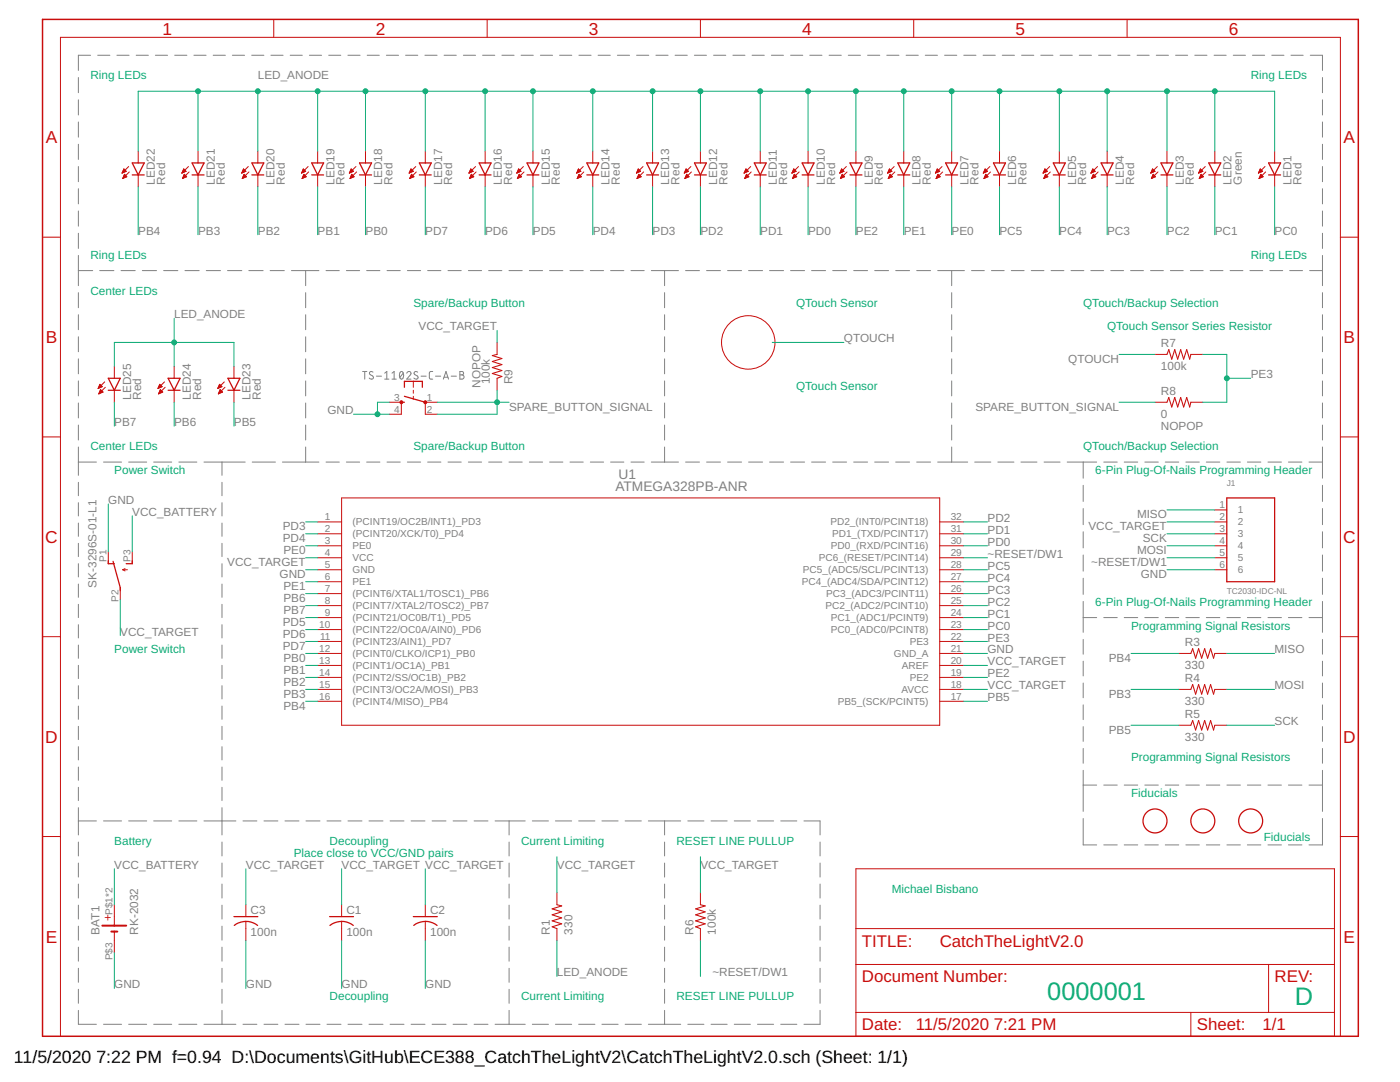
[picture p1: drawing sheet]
<svg xmlns="http://www.w3.org/2000/svg" width="279mm" height="216mm" viewBox="0 0 279 216" stroke-linecap="round" stroke-linejoin="round" font-family="sans-serif">
<g fill="none" stroke="#808080" stroke-width=".2">
<path d="M15.6 15.5v3M15.6 19.9v3M18.1 11h-2.5v3.1M19.5 11h2.4M23.3 11h2.5M27.2 11h2.4M31 11h2.4M34.9 11h2.4M38.7 11h2.4M42.5 11h2.5M46.4 11h2.4M50.2 11h2.5"/>
<path d="M54.1 11h2.4M57.9 11h2.4M61.7 11h2.5M65.6 11h2.4M69.4 11h2.5M73.3 11h2.4M77.1 11h2.4M80.9 11h2.5M84.8 11h2.4M88.6 11h2.5M92.5 11h2.4M96.3 11h2.4"/>
<path d="M100.2 11h2.4M104 11h2.4M107.8 11h2.5M111.7 11h2.4M115.5 11h2.5M119.4 11h2.4M123.2 11h2.4M127 11h2.5M130.9 11h2.4M134.7 11h2.5M138.6 11h2.4M142.4 11h2.4"/>
<path d="M146.3 11h2.4M150.1 11h2.4M153.9 11h2.5M157.8 11h2.4M161.6 11h2.4M165.5 11h2.4M169.3 11h2.4M173.1 11h2.5M177 11h2.4M180.8 11h2.5M184.7 11h2.4M188.5 11h2.4"/>
<path d="M192.3 11h2.5M196.2 11h2.4M200 11h2.5M203.9 11h2.4M207.7 11h2.4M211.6 11h2.4M215.4 11h2.4M219.2 11h2.5M223.1 11h2.4M226.9 11h2.4M230.8 11h2.4M234.6 11h2.4"/>
<path d="M238.4 11h2.5M242.3 11h2.4M246.1 11h2.5M250 11h2.4M253.8 11h2.4M257.6 11h2.5M261.5 11h2.4v3.1M263.9 15.5v3M263.9 19.9v3M15.6 24.3v3.1M15.6 28.8v3M15.6 33.2v3.1"/>
<path d="M15.6 37.7v3M263.9 24.3v3.1M263.9 28.8v3M263.9 33.2v3.1M263.9 37.7v3M15.6 42.1v3M15.6 46.5v3.1M15.6 51v6M15.6 58.4v3M15.6 54h2.9M19.9 54h2.8M24.2 54h2.8"/>
<path d="M28.4 54h2.8M32.7 54h2.8M36.9 54h2.9M41.2 54h2.8M45.4 54h2.9M49.7 54h2.8M53.9 54h2.8M58.2 54h5.4M61 54v3M61 58.4v3M65.1 54h2.6M69.1 54h2.7"/>
<path d="M73.2 54h2.6M77.2 54h2.7M81.3 54h2.6M85.3 54h2.7M89.4 54h2.7M93.5 54h2.6M97.5 54h2.7M101.6 54h2.6M105.6 54h2.7M109.7 54h2.6M113.7 54h2.7M117.8 54h2.7"/>
<path d="M121.9 54h2.6M125.9 54h2.7M130 54h5.4M132.6 54v3M132.6 58.4v3M136.8 54h2.8M141 54h2.8M145.2 54h2.8M149.4 54h2.8M153.6 54h2.8M157.8 54h2.8M162 54h2.8"/>
<path d="M166.2 54h2.8M170.4 54h2.7M174.6 54h2.7M178.8 54h2.7M182.9 54h2.8M187.1 54h5.4M189.9 54v3M189.9 58.4v3M193.9 54h2.5M197.9 54h2.5M201.8 54h2.6M205.8 54h2.5"/>
<path d="M209.8 54h2.5M213.7 54h2.6M217.7 54h2.6M221.7 54h2.5M225.6 54h2.6M229.6 54h2.6M233.6 54h2.5M237.6 54h2.5M241.5 54h2.6M245.5 54h2.6M249.4 54h2.6M253.4 54h2.6"/>
<path d="M257.4 54h2.5M261.4 54h2.5M263.9 42.1v3M263.9 46.5v3.1M263.9 51v6M263.9 58.4v3M15.6 62.8v3M15.6 67.2v3M15.6 71.6v3M15.6 76v3M61 62.8v3M61 67.2v3"/>
<path d="M61 71.6v3M61 76v3M72.4 74.1h.8M72.8 74.1v1.5M74.4 74.3l-.5-.2-.2 .4 .2 .3 .5 .2a.39 .39 0 0 1 0 .6 .39 .39 0 0 1-.6 0l-.1-.2M75.1 75.1h1M76.8 74.5l.4-.4v1.5M76.8 75.6h.8M78.2 75.6h.9M78.2 74.5l.5-.4v1.5M79.9 74.2l.2-.1a.9 .9 0 0 1 0 1.5 .93 .93 0 0 1-.2-1.4zM80.5 74.5l-.7 .8"/>
<path d="M81.2 74.5a.42 .42 0 0 1 .6-.4 .42 .42 0 0 1 .1 .7l-.7 .8h.8M83.4 74.3l-.6-.2-.2 .4 .2 .3 .5 .2a.39 .39 0 0 1 0 .6 .39 .39 0 0 1-.6 0l-.1-.2M84 75.1h1M86.4 74.1h-.5l-.2 .4 .1 1.1h.6M86.9 75.1h1M88.5 75.6l.5-1.5 .5 1.5M88.6 75.3h.8M90 75.1h1.1M91.8 74.1l.7 .2v.2l-.3 .3a.42 .42 0 0 1 .4 .4 .42 .42 0 0 1-.4 .4h-.4zM91.8 74.8h.4M132.6 62.8v3M132.6 67.2v3"/>
<path d="M132.6 71.6v3M132.6 76v3M189.9 62.8v3M189.9 67.2v3M189.9 71.6v3M189.9 76v3M263.9 62.8v3M263.9 67.2v3M263.9 71.6v3M263.9 76v3M15.6 80.4v3M15.6 84.8v3"/>
<path d="M15.6 89.2v5.6M15.6 96.2v2.7M15.6 92.2h3.6M20.7 92.2h3.6M25.7 92.2h3.6M30.7 92.2h3.6M35.7 92.2h3.6M40.7 92.2h8.2M44.3 92.2v2.6M44.3 96.2v2.7M50.3 92.2h4.7M56.4 92.2h7.2"/>
<path d="M61 80.4v3M61 84.8v3M61 89.2v3M65.1 92.2h2.6M69.1 92.2h2.7M73.2 92.2h2.6M77.2 92.2h2.7M81.3 92.2h2.6M85.3 92.2h2.7M89.4 92.2h2.7M93.5 92.2h2.6M97.5 92.2h2.7"/>
<path d="M101.6 92.2h2.6M105.6 92.2h2.7M109.7 92.2h2.6M113.7 92.2h2.7M117.8 92.2h2.7M121.9 92.2h2.6M125.9 92.2h2.7M130 92.2h5.4M132.6 80.4v3M132.6 84.8v3M132.6 89.2v3M136.8 92.2h2.8"/>
<path d="M141 92.2h2.8M145.2 92.2h2.8M149.4 92.2h2.8M153.6 92.2h2.8M157.8 92.2h2.8M162 92.2h2.8M166.2 92.2h2.8M170.4 92.2h2.7M174.6 92.2h2.7M178.8 92.2h2.7M182.9 92.2h2.8M187.1 92.2h6"/>
<path d="M189.9 80.4v3M189.9 84.8v3M189.9 89.2v3M194.5 92.2h3.2M199.1 92.2h3.3M203.8 92.2h3.1M208.4 92.2h3.2M213 92.2h5.9M216.2 92.2v3.2M216.2 96.8v3.3M220.3 92.2h2.7M224.4 92.2h2.7"/>
<path d="M228.5 92.2h2.7M232.6 92.2h2.6M236.7 92.2h2.7M240.7 92.2h2.7M244.9 92.2h2.6M248.9 92.2h2.7M253 92.2h2.7M257.1 92.2h2.7M261.2 92.2h2.7M263.9 80.4v3M263.9 84.8v3M263.9 89.2v6.2"/>
<path d="M263.9 96.8v3.3M15.6 100.3v2.7M15.6 104.4v2.6M15.6 108.4v2.7M15.6 112.5v2.6M15.6 116.5v2.7M44.3 100.3v2.7M44.3 104.4v2.6M44.3 108.4v2.7M44.3 112.5v2.6M44.3 116.5v2.7M216.2 101.5v3.2"/>
<path d="M216.2 106.1v3.2M216.2 110.7v3.3M216.2 115.4v3.2M263.9 101.5v3.2M263.9 106.1v3.2M263.9 110.7v3.3M263.9 115.4v3.2M15.6 120.6v2.6M15.6 124.7v2.6M15.6 128.7v2.7M15.6 132.8v2.6M15.6 136.8v2.7"/>
<path d="M44.3 120.6v2.6M44.3 124.7v2.6M44.3 128.7v2.7M44.3 132.8v2.6M44.3 136.8v2.7M216.2 120v6.2M216.2 127.6v2.9M216.2 131.9v3M216.2 136.3v2.9M216.2 123.2h2.7M220.3 123.2h2.7M224.4 123.2h2.7"/>
<path d="M228.5 123.2h2.7M232.6 123.2h2.6M236.7 123.2h2.7M240.7 123.2h2.7M244.9 123.2h2.6M248.9 123.2h2.7M253 123.2h2.7M257.1 123.2h2.7M261.2 123.2h2.7M263.9 120v6.2M263.9 127.6v2.9M263.9 131.9v3"/>
<path d="M263.9 136.3v2.9M15.6 140.9v2.6M15.6 144.9v2.7M15.6 149v2.6M15.6 153.1v2.6M15.6 157.1v2.6M44.3 140.9v2.6M44.3 144.9v2.7M44.3 149v2.6M44.3 153.1v2.6M44.3 157.1v2.6M216.2 140.7v2.9"/>
<path d="M216.2 145v2.9M216.2 149.4v2.9M216.2 153.7v8.2M216.2 156.7h2.7M220.3 156.7h2.7M224.4 156.7h2.7M228.5 156.7h2.7M232.6 156.7h2.6M236.7 156.7h2.7M240.7 156.7h2.7M244.9 156.7h2.6M248.9 156.7h2.7"/>
<path d="M253 156.7h2.7M257.1 156.7h2.7M261.2 156.7h2.7M263.9 140.7v2.9M263.9 145v2.9M263.9 149.4v2.9M263.9 153.7v8.2M15.6 161.2v5.4M15.6 168v2.8M15.6 172.2v2.8M15.6 176.4v2.8M15.6 163.8h3.6"/>
<path d="M20.7 163.8h3.6M25.7 163.8h3.6M30.7 163.8h3.6M35.7 163.8h3.6M40.7 163.8h6.4M44.3 161.2v5.4M44.3 168v2.8M44.3 172.2v2.8M44.3 176.4v2.8M48.5 163.8h2.8M52.7 163.8h2.8M56.9 163.8h2.8"/>
<path d="M61.1 163.8h2.8M65.3 163.8h2.8M69.4 163.8h2.8M73.6 163.8h2.8M77.9 163.8h2.7M82 163.8h2.8M86.2 163.8h2.8M90.4 163.8h2.8M94.6 163.8h2.8M98.8 163.8h6M101.6 163.8v2.8M101.6 168v2.8"/>
<path d="M101.6 172.2v2.8M101.6 176.4v2.8M106.2 163.8h3.3M110.8 163.8h3.3M115.5 163.8h3.2M120.1 163.8h3.3M124.8 163.8h3.2M129.4 163.8h6.4M132.6 163.8v2.8M132.6 168v2.8M132.6 172.2v2.8M132.6 176.4v2.8"/>
<path d="M137.3 163.8h3.2M141.9 163.8h3.2M146.5 163.8h3.3M151.2 163.8h3.2M155.8 163.8h3.2M160.4 163.8h3.3v2.8M163.7 168v2.8M163.7 172.2v2.8M163.7 176.4v2.8M216.2 163.3v5.3h2.7M220.3 168.6h2.7M224.4 168.6h2.7"/>
<path d="M228.5 168.6h2.7M232.6 168.6h2.6M236.7 168.6h2.7M240.7 168.6h2.7M244.9 168.6h2.6M248.9 168.6h2.7M253 168.6h2.7M257.1 168.6h2.7M263.9 163.3v5.3h-2.7M15.6 180.6v2.8M15.6 184.8v2.8M15.6 189v2.8"/>
<path d="M15.6 193.2v2.8M15.6 197.4v2.8M44.3 180.6v2.8M44.3 184.8v2.8M44.3 189v2.8M44.3 193.2v2.8M44.3 197.4v2.8M101.6 180.6v2.8M101.6 184.8v2.8M101.6 189v2.8M101.6 193.2v2.8M101.6 197.4v2.8"/>
<path d="M132.6 180.6v2.8M132.6 184.8v2.8M132.6 189v2.8M132.6 193.2v2.8M132.6 197.4v2.8M163.7 180.6v2.8M163.7 184.8v2.8M163.7 189v2.8M163.7 193.2v2.8M163.7 197.4v2.8M15.6 201.6v2.8h3.6M20.7 204.4h3.6"/>
<path d="M25.7 204.4h3.6M30.7 204.4h3.6M35.7 204.4h3.6M40.7 204.4h6.4M44.3 201.6v2.8M48.5 204.4h2.8M52.7 204.4h2.8M56.9 204.4h2.8M61.1 204.4h2.8M65.3 204.4h2.8M69.4 204.4h2.8M73.6 204.4h2.8"/>
<path d="M77.9 204.4h2.7M82 204.4h2.8M86.2 204.4h2.8M90.4 204.4h2.8M94.6 204.4h2.8M98.8 204.4h6M101.6 201.6v2.8M106.2 204.4h3.3M110.8 204.4h3.3M115.5 204.4h3.2M120.1 204.4h3.3M124.8 204.4h3.2"/>
<path d="M129.4 204.4h6.4M132.6 201.6v2.8M137.3 204.4h3.2M141.9 204.4h3.2M146.5 204.4h3.3M151.2 204.4h3.2M155.8 204.4h3.2M163.7 201.6v2.8h-3.3"/>
</g>
<g fill="none" stroke="#c90d0c" stroke-width=".2">
<path d="M54.6 3.9v3.6M97.2 3.9v3.6M139.8 3.9v3.6M182.4 3.9v3.6M224.9 3.9v3.6M24.4 34.5h.1M24.4 34.4h.3M24.5 34.3h.4M24.5 34.2h.7M24.5 35.5h.2M24.6 34.1h.5M24.6 35.4h.4"/>
<path d="M24.6 34h.4M24.6 35.3h.6M24.7 33.9h.2M24.7 35.2h.6M24.7 33.7h.1M24.7 35.1h.4M24.7 33.7l-.3 .8M24.7 33.7l.5 .5-.8 .3M24.8 35h.2M24.8 34.9h.1M24.8 34.8l.5 .5-.8 .3zM25.7 33.2l-1.3 1.3"/>
<path d="M25.8 34.3l-1.3 1.3M27.6 30.1v2.4M27.6 34.9v2.4M36.3 34.5h.1M36.4 34.4h.2M36.4 34.3h.5M36.4 34.2h.7M36.4 35.5h.2M36.5 34.1h.5M36.5 35.4h.4M36.6 34h.3M36.6 35.3h.5"/>
<path d="M36.6 33.9h.2M36.6 35.2h.6M36.6 33.7h.1M36.6 35.1h.5M36.7 33.7l.4 .5-.8 .3zM36.7 35h.3M36.7 34.9h.2M36.8 34.8l.5 .5-.9 .3zM37.6 33.2l-1.3 1.3M37.7 34.3l-1.3 1.3M39.5 30.1v2.4M39.5 34.9v2.4"/>
<path d="M48.2 34.5h.1M48.3 34.4h.2M48.3 34.3h.5M48.4 34.2h.7M48.4 35.5h.2M48.4 34.1h.6M48.5 35.4h.3M48.5 34h.4M48.5 35.3h.6M48.5 33.9h.2M48.5 35.2h.6M48.6 33.7h.1"/>
<path d="M48.6 35.1h.4M48.6 33.7l-.4 .8M48.6 33.7l.5 .5-.9 .3M48.6 35h.3M48.7 34.9h.1M48.7 34.8l.5 .5-.9 .3zM49.6 33.2l-1.4 1.3M49.7 34.3l-1.4 1.3M51.5 30.1v2.4M51.5 34.9v2.4M60.2 34.5h.1M60.2 34.4h.3"/>
<path d="M60.3 34.3h.4M60.3 34.2h.7M60.3 35.5h.2M60.4 34.1h.5M60.4 35.4h.3M60.4 34h.4M60.4 35.3h.6M60.5 33.9h.2M60.5 35.2h.6M60.5 33.7h.1M60.5 35.1h.5M60.5 33.7l-.3 .8"/>
<path d="M60.5 33.7l.5 .5-.8 .3M60.6 35h.2M60.6 34.9h.1M60.6 34.8l.5 .5-.8 .3zM61.5 33.2l-1.3 1.3M61.6 34.3l-1.3 1.3M63.4 30.1v2.4M63.4 34.9v2.4M69.7 34.5h.1M69.8 34.4h.2M69.8 34.3h.5M69.9 34.2h.6"/>
<path d="M69.9 35.5h.1M69.9 34.1h.5M69.9 35.4h.4M70 34h.3M70 35.3h.6M70 33.9h.2M70 35.2h.6M70.1 33.7h.1M70.1 35.1h.4M70.1 33.7l.4 .5-.8 .3zM70.1 35h.3M70.2 34.9h.1"/>
<path d="M70.2 34.8l.5 .5-.9 .3zM71 33.2l-1.3 1.3M71.2 34.3l-1.4 1.3M72.9 30.1v2.4M72.9 34.9v2.4M81.7 34.5h.1M81.7 34.4h.3M81.8 34.3h.4M81.8 34.2h.7M81.8 35.5h.2M81.9 34.1h.5M81.9 35.4h.3"/>
<path d="M81.9 34h.4M81.9 35.3h.6M82 33.9h.2M82 35.2h.5M82 33.7h.1M82 35.1h.4M82 33.7l-.3 .8M82 33.7l.5 .5-.8 .3M82.1 35h.2M82.1 34.9h.1M82.1 34.8l.5 .5-.8 .3zM83 33.2l-1.3 1.3"/>
<path d="M83.1 34.3l-1.3 1.3M84.9 30.1v2.4M84.9 34.9v2.4M93.6 34.5h.1M93.6 34.4h.3M93.7 34.3h.4M93.7 34.2h.7M93.7 35.5h.2M93.8 34.1h.5M93.8 35.4h.4M93.8 34h.4M93.9 35.3h.5"/>
<path d="M93.9 33.9h.2M93.9 35.2h.6M93.9 33.7h.1M93.9 35.1h.5M94 33.7l-.4 .8M94 33.7l.4 .5-.8 .3M94 35h.3M94 34.9h.1M94.1 34.8l.5 .5-.9 .3zM94.9 33.2l-1.3 1.3M95 34.3l-1.3 1.3M96.8 30.1v2.4"/>
<path d="M96.8 34.9v2.4M103.1 34.5h.1M103.2 34.4h.2M103.3 34.3h.4M103.3 34.2h.7M103.3 35.5h.2M103.3 34.1h.6M103.4 35.4h.3M103.4 34h.4M103.4 35.3h.6M103.4 33.9h.3M103.4 35.2h.6"/>
<path d="M103.5 33.7h.1M103.5 35.1h.4M103.5 33.7l-.4 .8M103.5 33.7l.5 .5-.9 .3M103.5 35h.3M103.6 34.9h.1M103.6 34.8l.5 .5-.8 .3zM104.5 33.2l-1.4 1.3M104.6 34.3l-1.3 1.3M106.4 30.1v2.4M106.4 34.9v2.4M115.1 34.5h.1"/>
<path d="M115.1 34.4h.3M115.2 34.3h.4M115.2 34.2h.7M115.2 35.5h.2M115.3 34.1h.5M115.3 35.4h.4M115.3 34h.4M115.3 35.3h.6M115.4 33.9h.2M115.4 35.2h.6M115.4 33.7h.1M115.4 35.1h.5"/>
<path d="M115.4 33.7l-.3 .8M115.4 33.7l.5 .5-.8 .3M115.5 35h.2M115.5 34.9h.1M115.5 34.8l.5 .5-.8 .3zM116.4 33.2l-1.3 1.3M116.5 34.3l-1.3 1.3M118.3 30.1v2.4M118.3 34.9v2.4M127 34.5h.1M127.1 34.4h.2M127.1 34.3h.5"/>
<path d="M127.2 34.2h.6M127.2 35.5h.1M127.2 34.1h.5M127.2 35.4h.4M127.3 34h.3M127.3 35.3h.6M127.3 33.9h.2M127.3 35.2h.6M127.4 33.7h.1M127.4 35.1h.4M127.4 33.7l-.4 .8M127.4 33.7l.4 .5-.8 .3"/>
<path d="M127.4 35h.3M127.5 34.9h.1M127.5 34.8l.5 .5-.9 .3zM128.3 33.2l-1.3 1.3M128.4 34.3l-1.3 1.3M130.2 30.1v2.4M130.2 34.9v2.4M136.6 34.5h.1M136.6 34.4h.3M136.7 34.3h.4M136.7 34.2h.7M136.7 35.5h.2"/>
<path d="M136.8 34.1h.5M136.8 35.4h.4M136.8 34h.4M136.8 35.3h.6M136.9 33.9h.2M136.9 35.2h.6M136.9 33.7h.1M136.9 35.1h.5M136.9 33.7l-.3 .8M136.9 33.7l.5 .5-.8 .3M137 35h.2M137 34.9h.1"/>
<path d="M137 34.8l.5 .5-.8 .3zM137.9 33.2l-1.3 1.3M138 34.3l-1.3 1.3M139.8 30.1v2.4M139.8 34.9v2.4M148.5 34.5h.1M148.5 34.4h.3M148.6 34.3h.5M148.7 34.2h.6M148.7 35.5h.1M148.7 34.1h.5M148.7 35.4h.4"/>
<path d="M148.7 34h.4M148.8 35.3h.6M148.8 33.9h.2M148.8 35.2h.6M148.8 33.7h.1M148.8 35.1h.5M148.9 33.7l-.4 .8M148.9 33.7l.4 .5-.8 .3M148.9 35h.3M148.9 34.9h.2M149 34.8l.5 .5-.9 .3zM149.8 33.2l-1.3 1.3"/>
<path d="M149.9 34.3l-1.3 1.3M151.7 30.1v2.4M151.7 34.9v2.4M158.1 34.5h.1M158.1 34.4h.2M158.2 34.3h.4M158.2 34.2h.7M158.2 35.5h.2M158.2 34.1h.6M158.3 35.4h.3M158.3 34h.4M158.3 35.3h.6"/>
<path d="M158.3 33.9h.3M158.3 35.2h.6M158.4 33.7h.1M158.4 35.1h.4M158.4 33.7l-.3 .8M158.4 33.7l.5 .5-.8 .3M158.5 35h.2M158.5 34.9h.1M158.5 34.8l.5 .5-.8 .3zM159.4 33.2l-1.3 1.3M159.5 34.3l-1.3 1.3M161.3 30.1v2.4"/>
<path d="M161.3 34.9v2.4M167.6 34.5h.1M167.7 34.4h.2M167.7 34.3h.5M167.7 34.2h.7M167.7 35.5h.2M167.8 34.1h.5M167.8 35.4h.4M167.9 34h.3M167.9 35.3h.5M167.9 33.9h.2M167.9 35.2h.6"/>
<path d="M167.9 33.7h.1M167.9 35.1h.5M168 33.7l-.4 .8M168 33.7l.4 .5-.8 .3M168 35h.3M168 34.9h.1M168.1 34.8l.5 .5-.9 .3zM168.9 33.2l-1.3 1.3M169 34.3l-1.3 1.3M170.8 30.1v2.4M170.8 34.9v2.4M177.1 34.5h.1"/>
<path d="M177.2 34.4h.2M177.2 34.3h.5M177.3 34.2h.7M177.3 35.5h.2M177.4 34.1h.5M177.4 35.4h.3M177.4 34h.4M177.4 35.3h.6M177.4 33.9h.3M177.4 35.2h.6M177.5 33.7h.1M177.5 35.1h.4"/>
<path d="M177.5 33.7l.5 .5-.9 .3zM177.5 35h.3M177.6 34.9h.1M177.6 34.8l.5 .5-.8 .3zM178.5 33.2l-1.4 1.3M178.6 34.3l-1.3 1.3M180.4 30.1v2.4M180.4 34.9v2.4M186.7 34.5h.1M186.8 34.4h.2M186.8 34.3h.5M186.8 34.2h.7"/>
<path d="M186.9 35.5h.1M186.9 34.1h.5M186.9 35.4h.4M186.9 34h.4M186.9 35.3h.6M187 33.9h.2M187 35.2h.6M187 33.7h.1M187 35.1h.5M187 33.7l-.3 .8M187 33.7l.5 .5-.8 .3M187.1 35h.3"/>
<path d="M187.1 34.9h.1M187.2 34.8l.4 .5-.8 .3zM188 33.2l-1.3 1.3M188.1 34.3l-1.3 1.3M189.9 30.1v2.4M189.9 34.9v2.4M196.3 34.5h.1M196.3 34.4h.3M196.3 34.3h.5M196.4 34.2h.7M196.4 35.5h.2M196.4 34.1h.6"/>
<path d="M196.4 35.4h.4M196.5 34h.4M196.5 35.3h.6M196.5 33.9h.2M196.6 35.2h.5M196.6 33.7h.1M196.6 35.1h.4M196.6 33.7l-.4 .8M196.6 33.7l.5 .5-.9 .3M196.6 35h.3M196.7 34.9h.1M196.7 34.8l.5 .5-.8 .3z"/>
<path d="M197.5 33.2l-1.3 1.3M197.7 34.3l-1.3 1.3M199.5 30.1v2.4M199.5 34.9v2.4M208.2 34.5h.1M208.2 34.4h.3M208.3 34.3h.4M208.3 34.2h.7M208.3 35.5h.2M208.4 34.1h.5M208.4 35.4h.4M208.4 34h.4"/>
<path d="M208.4 35.3h.6M208.5 33.9h.2M208.5 35.2h.6M208.5 33.7h.1M208.5 35.1h.5M208.5 33.7l-.3 .8M208.5 33.7l.5 .5-.8 .3M208.6 35h.3M208.6 34.9h.1M208.7 34.8l.4 .5-.8 .3zM209.5 33.2l-1.3 1.3M209.6 34.3l-1.3 1.3"/>
<path d="M211.4 30.1v2.4M211.4 34.9v2.4M217.7 34.5h.1M217.8 34.4h.2M217.8 34.3h.5M217.9 34.2h.6M217.9 35.5h.2M217.9 34.1h.6M217.9 35.4h.4M218 34h.4M218 35.3h.6M218 33.9h.2"/>
<path d="M218 35.2h.6M218.1 33.7h.1M218.1 35.1h.4M218.1 33.7l-.4 .8M218.1 33.7l.5 .5-.9 .3M218.1 35h.3M218.2 34.9h.1M218.2 34.8l.5 .5-.9 .3zM219 33.2l-1.3 1.3M219.2 34.3l-1.4 1.3M221 30.1v2.4M221 34.9v2.4"/>
<path d="M229.7 34.5h.1M229.7 34.4h.3M229.8 34.3h.4M229.8 34.2h.7M229.8 35.5h.2M229.9 34.1h.5M229.9 35.4h.4M229.9 34h.4M229.9 35.3h.6M230 33.9h.2M230 35.2h.5M230 33.7h.1"/>
<path d="M230 35.1h.4M230 33.7l-.3 .8M230 33.7l.5 .5-.8 .3M230.1 35h.2M230.1 34.9h.1M230.1 34.8l.5 .5-.8 .3zM231 33.2l-1.3 1.3M231.1 34.3l-1.3 1.3M232.9 30.1v2.4M232.9 34.9v2.4M239.2 34.5h.1M239.3 34.4h.2"/>
<path d="M239.3 34.3h.5M239.4 34.2h.6M239.4 35.5h.1M239.4 34.1h.5M239.4 35.4h.4M239.5 34h.3M239.5 35.3h.6M239.5 33.9h.2M239.5 35.2h.6M239.6 33.7h.1M239.6 35.1h.4M239.6 33.7l-.4 .8"/>
<path d="M239.6 33.7l.5 .5-.9 .3M239.6 35h.3M239.6 34.9h.2M239.7 34.8l.5 .5-.9 .3zM240.5 33.2l-1.3 1.3M240.6 34.3l-1.3 1.3M242.4 30.1v2.4M242.4 34.9v2.4M251.2 34.5h.1M251.2 34.4h.3M251.2 34.3h.5M251.3 34.2h.7"/>
<path d="M251.3 35.5h.2M251.4 34.1h.5M251.4 35.4h.3M251.4 34h.4M251.4 35.3h.6M251.4 33.9h.3M251.5 35.2h.5M251.5 33.7h.1M251.5 35.1h.4M251.5 33.7l-.4 .8M251.5 33.7l.5 .5-.9 .3M251.5 35h.3"/>
<path d="M251.6 34.9h.1M251.6 34.8l.5 .5-.8 .3zM252.5 33.2l-1.4 1.3M252.6 34.3l-1.3 1.3M254.4 30.1v2.4M254.4 34.9v2.4M8.5 47.3h3.6M267.5 47.3h3.6M19.6 77.4h.1M19.7 77.3h.3M19.7 77.2h.6M19.7 78.6h.1"/>
<path d="M19.8 77.1h.6M19.8 78.4h.2M19.8 77h.5M19.8 78.3h.5M19.9 76.9h.3M19.9 78.2h.6M19.9 76.8h.1M19.9 78.1h.5M20 78h.3M20 77.9h.2M20 77.8h.1M20.4 77.2l-.5-.5-.3 .8"/>
<path d="M20.4 77.2l-.8 .3M20.6 78.2l-.5-.5-.4 .9M20.6 78.2l-.9 .4M20.9 76.2l-1.3 1.3M21 77.3l-1.3 1.3M22.8 73.1v2.4M22.8 77.9v2.4M31.6 77.4h.1M31.6 77.3h.3M31.6 77.2h.6M31.7 78.6h.1M31.7 77.1h.6"/>
<path d="M31.7 78.4h.3M31.7 77h.5M31.7 78.3h.5M31.8 76.9h.3M31.8 78.2h.7M31.8 76.8h.2M31.9 78.1h.5M31.9 76.7l.5 .5-.9 .3zM31.9 78h.4M31.9 77.9h.3M32 77.8h.1M32.5 78.2l-.5-.5-.4 .9"/>
<path d="M32.5 78.2l-.9 .4M32.8 76.2l-1.3 1.3M33 77.3l-1.4 1.3M34.8 73.1v2.4M34.8 77.9v2.4M43.5 77.4h.1M43.5 77.3h.4M43.6 77.2h.5M43.6 78.6h.1M43.6 77.1h.7M43.6 78.4h.3M43.7 77h.4"/>
<path d="M43.7 78.3h.5M43.7 76.9h.3M43.7 78.2h.7M43.8 76.8h.1M43.8 78.1h.5M43.8 76.7l.5 .5-.8 .3zM43.8 78h.4M43.9 77.9h.2M43.9 77.8h.1M44.4 78.2l-.5-.5-.3 .9M44.4 78.2l-.8 .4M44.8 76.2l-1.3 1.3"/>
<path d="M44.9 77.3l-1.3 1.3M46.7 73.1v2.4M46.7 77.9v2.4M82.5 76.1v1.2M82.5 77.9v.6M82.5 79.1v.6M99.2 68.3v2.4M99.2 75.5v2.4M230.5 70.7h2.4M237.7 70.7h2.4M8.5 87.2h3.6M68.2 99.4h119.3v45.3h-119.3z"/>
<path d="M77.7 80.3h2.4v2.4h-2.4M87.3 80.3h-2.4v2.4h2.4M230.5 80.3h2.4M237.7 80.3h2.4M267.5 87.2h3.6M21.6 110.1v2.4M24 117.3v2.4M24.5 113.7h.9M24.5 113.7l.5 .2M25 113.5l-.5 .2M26.4 110.1v2.4M63.4 104.1h4.8"/>
<path d="M63.4 106.5h4.8M63.4 108.9h4.8M63.4 111.3h4.8M63.4 113.7h4.8M63.4 116.1h4.8M63.4 118.4h4.8M187.5 104.1h4.8M187.5 106.5h4.8M187.5 108.9h4.8M187.5 111.3h4.8M187.5 113.7h4.8M187.5 116.1h4.8"/>
<path d="M187.5 118.4h4.8M242.4 101.7h2.4M242.4 104.1h2.4M242.4 106.5h2.4M242.4 108.9h2.4M242.4 111.3h2.4M242.4 113.7h2.4M8.5 127h3.6M63.4 130.4h4.8M63.4 137.6h4.8M63.4 120.8h4.8M63.4 123.2h4.8"/>
<path d="M63.4 125.6h4.8M63.4 128h4.8M63.4 132.8h4.8M63.4 135.2h4.8M63.4 139.9h4.8M187.5 130.4h4.8M187.5 137.6h4.8M187.5 120.8h4.8M187.5 123.2h4.8M187.5 125.6h4.8M187.5 128h4.8M187.5 132.8h4.8"/>
<path d="M187.5 135.2h4.8M187.5 139.9h4.8M235.3 130.4h2.4M235.3 137.6h2.4M242.4 130.4h2.4M242.4 137.6h2.4M267.5 127h3.6M235.3 144.7h2.4M242.4 144.7h2.4M8.5 166.9h3.6M111.1 178.1v2.4M139.8 178.1v2.4"/>
<path d="M170.8 173.4h95.5v33.4h-95.5zM267.5 166.9h3.6M22.8 180.5v4.2M22.8 185.9v4.2M49.1 180.5v2.4M49.1 183.9v3.8M68.2 180.5v2.4M68.2 183.9v3.8M84.9 180.5v2.4M84.9 183.9v3.8M111.1 185.3v2.4M139.8 185.3v2.4"/>
<path d="M170.8 192.4h95.5M170.8 185.3h95.5M253.2 192.4v9.6M12.1 206.8v-199.3h255.4v199.3M170.8 202h95.5M237.7 202v4.8"/>
<circle cx="149.3" cy="68.3" r="5.3"/>
</g>
<g fill="none" stroke="#c90d0c" stroke-width=".25">
<path d="M26.4 34.9h2.4M26.4 32.5h2.4l-1.2 2.4zM38.3 34.9h2.4M38.3 32.5h2.4l-1.2 2.4zM50.3 34.9h2.3M50.3 32.5h2.3l-1.1 2.4zM62.2 34.9h2.4M62.2 32.5h2.4l-1.2 2.4zM71.8 34.9h2.3M71.8 32.5h2.3l-1.2 2.4zM83.7 34.9h2.4M83.7 32.5h2.4l-1.2 2.4z"/>
<path d="M95.6 34.9h2.4M95.6 32.5h2.4l-1.2 2.4zM105.2 34.9h2.3M105.2 32.5h2.3l-1.1 2.4zM117.1 34.9h2.4M117.1 32.5h2.4l-1.2 2.4zM129.1 32.5h2.3l-1.2 2.4zM129.1 34.9h2.3M138.6 34.9h2.4M138.6 32.5h2.4l-1.2 2.4zM150.5 34.9h2.4M150.5 32.5h2.4l-1.2 2.4z"/>
<path d="M160.1 34.9h2.4M160.1 32.5h2.4l-1.2 2.4zM169.6 34.9h2.4M169.6 32.5h2.4l-1.2 2.4zM179.2 34.9h2.4M179.2 32.5h2.4l-1.2 2.4zM188.7 34.9h2.4M188.7 32.5h2.4l-1.2 2.4zM198.3 34.9h2.4M198.3 32.5h2.4l-1.2 2.4zM210.2 34.9h2.4M210.2 32.5h2.4l-1.2 2.4z"/>
<path d="M219.8 34.9h2.3M219.8 32.5h2.3l-1.1 2.4zM231.7 34.9h2.4M231.7 32.5h2.4l-1.2 2.4zM241.2 34.9h2.4M241.2 32.5h2.4l-1.2 2.4zM253.2 34.9h2.4M253.2 32.5h2.4l-1.2 2.4zM21.6 77.9h2.4M21.6 75.5h2.4l-1.2 2.4zM33.5 77.9h2.4M33.5 75.5h2.4l-1.1 2.4z"/>
<path d="M45.5 75.5h2.4l-1.2 2.4zM45.5 77.9h2.4M80.7 77.3v-1.2h3.6v1.2M80.7 79.1l4.2 1.2M80.1 80.3h.6M244.8 99.4h9.6v16.7h-9.6zM21.6 111.9v.6h1.2M22.6 112l1.4 5.3v.6M26.4 111.9v.6h-1.2M46.7 182.9h4.8M46.8 184.7a3.8 3.8 0 0 1 4.6 0M65.8 182.9h4.7"/>
<path d="M65.8 184.7a3.8 3.8 0 0 1 4.7 0M82.5 182.9h4.8M82.6 184.7a3.8 3.8 0 0 1 4.6 0"/>
<circle cx="230.5" cy="163.8" r="2.39"/>
<circle cx="240.1" cy="163.8" r="2.39"/>
<circle cx="249.6" cy="163.8" r="2.39"/>
</g>
<path d="M8.5 3.9h262.6v202.9h-262.6z" fill="none" stroke="#c90d0c" stroke-width=".3"/>
<path d="M99.2 70.7l-.9 .3 1.9 .5-1.9 .6 1.9 .6-1.9 .6 1.9 .6-1.9 .6 1.9 .6-1 .4M232.9 70.7l.4-.9 .5 1.9 .6-1.9 .6 1.9 .6-1.9 .6 1.9 .6-1.9 .6 1.9 .3-1M232.9 80.3l.4-1 .5 1.9 .6-1.9 .6 1.9 .6-1.9 .6 1.9 .6-1.9 .6 1.9 .3-.9M237.7 130.4l.3-1 .6 1.9 .6-1.9 .6 1.9 .6-1.9 .6 1.9 .6-1.9 .6 1.9 .2-.9M237.7 137.6l.3-1 .6 1.9 .6-1.9 .6 1.9 .6-1.9 .6 1.9 .6-1.9 .6 1.9 .2-.9M237.7 144.7l.3-.9 .6 1.9 .6-1.9 .6 1.9 .6-1.9 .6 1.9 .6-1.9 .6 1.9 .2-1M111.1 180.5l1 .3-1.9 .6 1.9 .5-1.9 .6 1.9 .7-1.9 .5 1.9 .6-1.9 .6 .9 .4M139.8 180.5l.9 .3-1.9 .6 1.9 .5-1.9 .6 1.9 .7-1.9 .5 1.9 .6-1.9 .6 1 .4" fill="none" stroke="#c90d0c" stroke-width=".21"/>
<path d="M20.4 184.7h4.8M22.2 185.9h1.2" fill="none" stroke="#c90d0c" stroke-width=".4"/>
<g fill="#c90d0c" stroke="#c90d0c" stroke-width=".2">
<path d="M79.9 80.1l.2-.2 .2 .2v.4l-.2 .1-.2-.1z" fill-rule="evenodd"/>
<circle cx="84.9" cy="80.3" r=".31"/>
</g>
<g fill="none" stroke="#0dab76" stroke-width=".2">
<path d="M39.5 18.2v11.9M51.5 18.2v11.9M63.4 18.2v11.9M72.9 18.2v11.9M84.9 18.2v11.9M96.8 18.2v11.9M106.4 18.2v11.9M118.3 18.2v11.9M130.2 18.2v11.9M139.8 18.2v11.9M151.7 18.2v11.9M161.3 18.2v11.9"/>
<path d="M170.8 18.2v11.9M180.4 18.2v11.9M189.9 18.2v11.9M199.5 18.2v11.9M211.4 18.2v11.9M221 18.2v11.9M232.9 18.2v11.9M242.4 18.2v11.9M27.6 30.1v-11.9h226.8v11.9M27.6 37.3v9.5M39.5 37.3v9.5M51.5 37.3v9.5"/>
<path d="M63.4 37.3v9.5M72.9 37.3v9.5M84.9 37.3v9.5M96.8 37.3v9.5M106.4 37.3v9.5M118.3 37.3v9.5M130.2 37.3v9.5M139.8 37.3v9.5M151.7 37.3v9.5M161.3 37.3v9.5M170.8 37.3v9.5M180.4 37.3v9.5"/>
<path d="M189.9 37.3v9.5M199.5 37.3v9.5M211.4 37.3v9.5M221 37.3v9.5M232.9 37.3v9.5M242.4 37.3v9.5M254.4 37.3v9.5M22.8 73.1v-4.8h23.9v4.8M34.8 63.5v9.6M99.2 77.9v4.8h-11.9M99.2 65.9v2.4M154.1 68.3h14.3"/>
<path d="M223.3 70.7h7.2M240.1 70.7h4.7v9.6h-4.7M244.8 75.5h4.8M22.8 80.3v4.7M34.8 80.3v4.7M46.7 80.3v4.7M70.5 82.7h7.2M77.7 80.3h-2.4v2.4M87.3 80.3h14.3M223.3 80.3h7.2M21.6 100.6v9.5M24 119.7v7.1"/>
<path d="M26.4 102.9v7.2M61 113.7h2.4M61 116.1h2.4M61 104.1h2.4M61 111.3h2.4M61 118.4h2.4M61 108.9h2.4M61 106.5h2.4M192.3 113.7h4.8M192.3 116.1h4.8M192.3 104.1h4.8M192.3 111.3h4.8"/>
<path d="M192.3 118.4h4.8M192.3 108.9h4.8M192.3 106.5h4.8M232.9 113.7h9.5M232.9 104.1h9.5M232.9 111.3h9.5M232.9 108.9h9.5M232.9 106.5h9.5M232.9 101.7h9.5M61 130.4h2.4M61 128h2.4M61 139.9h2.4"/>
<path d="M61 137.6h2.4M61 123.2h2.4M61 125.6h2.4M61 132.8h2.4M61 135.2h2.4M61 120.8h2.4M192.3 130.4h4.8M192.3 128h4.8M192.3 139.9h4.8M192.3 137.6h4.8M192.3 123.2h4.8M192.3 125.6h4.8"/>
<path d="M192.3 132.8h4.8M192.3 135.2h4.8M192.3 120.8h4.8M225.7 130.4h9.6M225.7 137.6h9.6M244.8 130.4h9.6M244.8 137.6h9.6M225.7 144.7h9.6M244.8 144.7h9.6M22.8 173.4v7.1M49.1 173.4v7.1M68.2 173.4v7.1"/>
<path d="M84.9 173.4v7.1M111.1 171v7.1M139.8 171v7.1M22.8 190.1v7.1M49.1 187.7v9.5M68.2 187.7v9.5M84.9 187.7v9.5M111.1 187.7v7.1M139.8 187.7v7.1"/>
</g>
<g fill="#0dab76" stroke="#0dab76" stroke-width=".2">
<circle cx="75.3" cy="82.7" r=".49"/>
<circle cx="244.8" cy="75.5" r=".49"/>
<circle cx="39.5" cy="18.2" r=".49"/>
<circle cx="51.5" cy="18.2" r=".49"/>
<circle cx="63.4" cy="18.2" r=".49"/>
<circle cx="72.9" cy="18.2" r=".49"/>
<circle cx="84.9" cy="18.2" r=".49"/>
<circle cx="96.8" cy="18.2" r=".49"/>
<circle cx="106.4" cy="18.2" r=".49"/>
<circle cx="118.3" cy="18.2" r=".49"/>
<circle cx="130.2" cy="18.2" r=".49"/>
<circle cx="139.8" cy="18.2" r=".49"/>
<circle cx="151.7" cy="18.2" r=".49"/>
<circle cx="161.3" cy="18.2" r=".49"/>
<circle cx="170.8" cy="18.2" r=".49"/>
<circle cx="180.4" cy="18.2" r=".49"/>
<circle cx="189.9" cy="18.2" r=".49"/>
<circle cx="199.5" cy="18.2" r=".49"/>
<circle cx="211.4" cy="18.2" r=".49"/>
<circle cx="221" cy="18.2" r=".49"/>
<circle cx="232.9" cy="18.2" r=".49"/>
<circle cx="242.4" cy="18.2" r=".49"/>
<circle cx="34.8" cy="68.3" r=".49"/>
<circle cx="99.2" cy="80.3" r=".49"/>
</g>
<g font-size="5.1" fill="#0dab76">
<text x="209" y="199.6">0000001</text>
<text x="258.4" y="200.6">D</text>
</g>
<g font-size="3.5" fill="#c90d0c">
<text x="32.4" y="6.9">1</text>
<text x="75" y="6.9">2</text>
<text x="117.5" y="6.9">3</text>
<text x="160.1" y="6.9">4</text>
<text x="202.7" y="6.9">5</text>
<text x="245.3" y="6.9">6</text>
<text x="9.1" y="28.6">A</text>
<text x="268.2" y="28.6">A</text>
<text x="9.1" y="68.5">B</text>
<text x="268.2" y="68.5">B</text>
<text x="9" y="108.3">C</text>
<text x="268" y="108.3">C</text>
<text x="9" y="148.2">D</text>
<text x="268" y="148.2">D</text>
<text x="9.1" y="188.1">E</text>
<text x="268.2" y="188.1">E</text>
</g>
<g font-size="3.5">
<text x="2.8" y="212.1">11/5/2020</text>
<text x="19.2" y="212.1">7:22 PM f=0.94 D:\Documents\GitHub\ECE388_CatchTheLightV2\CatchTheLightV2.0.sch (Sheet: 1/1)</text>
</g>
<g font-size="3.4" fill="#c90d0c">
<text x="172" y="188.9">TITLE:</text>
<text x="187.5" y="188.9">CatchTheLightV2.0</text>
<text x="172" y="196">Document Number:</text>
<text x="254.4" y="196">REV:</text>
<text x="172" y="205.6">Date:</text>
<text x="182.8" y="205.6">11/5/2020</text>
<text x="198.3" y="205.6">7:21 PM</text>
<text x="238.9" y="205.6">Sheet:</text>
<text x="252" y="205.6">1/1</text>
</g>
<g font-size="2.8" fill="#808080">
<text x="123.4" y="95.6">U1</text>
<text x="122.8" y="98">ATMEGA328PB-ANR</text>
</g>
<g font-size="2.3" fill="#0dab76">
<text x="18" y="15.8">Ring LEDs</text>
<text x="249.6" y="15.8">Ring LEDs</text>
<text x="18" y="51.6">Ring LEDs</text>
<text x="249.6" y="51.6">Ring LEDs</text>
<text x="18" y="58.8">Center LEDs</text>
<text x="82.5" y="61.2">Spare/Backup Button</text>
<text x="158.9" y="61.2">QTouch Sensor</text>
<text x="216.2" y="61.2">QTouch/Backup Selection</text>
<text x="221" y="65.9">QTouch Sensor Series Resistor</text>
<text x="158.9" y="77.9">QTouch Sensor</text>
<text x="18" y="89.8">Center LEDs</text>
<text x="82.5" y="89.8">Spare/Backup Button</text>
<text x="216.2" y="89.8">QTouch/Backup Selection</text>
<text x="22.8" y="94.6">Power Switch</text>
<text x="218.6" y="94.6">6-Pin Plug-Of-Nails Programming Header</text>
<text x="218.6" y="120.8">6-Pin Plug-Of-Nails Programming Header</text>
<text x="225.7" y="125.6">Programming Signal Resistors</text>
<text x="22.8" y="130.4">Power Switch</text>
<text x="225.7" y="151.9">Programming Signal Resistors</text>
<text x="225.7" y="159">Fiducials</text>
<text x="252.2" y="167.9">Fiducials</text>
<text x="22.8" y="168.6">Battery</text>
<text x="58.6" y="171">Place close to VCC/GND pairs</text>
<text x="65.8" y="168.6">Decoupling</text>
<text x="104" y="168.6">Current Limiting</text>
<text x="135" y="168.6">RESET LINE PULLUP</text>
<text x="178" y="178.1">Michael Bisbano</text>
<text x="65.8" y="199.6">Decoupling</text>
<text x="104" y="199.6">Current Limiting</text>
<text x="135" y="199.6">RESET LINE PULLUP</text>
</g>
<g font-size="2.3" fill="#808080">
<text x="51.5" y="15.8">LED_ANODE</text>
<text x="30.9" y="36.8" transform="rotate(-90 30.9 36.8)">LED22</text>
<text x="33" y="36.8" transform="rotate(-90 33 36.8)">Red</text>
<text x="42.9" y="36.8" transform="rotate(-90 42.9 36.8)">LED21</text>
<text x="44.9" y="36.8" transform="rotate(-90 44.9 36.8)">Red</text>
<text x="54.8" y="36.8" transform="rotate(-90 54.8 36.8)">LED20</text>
<text x="56.8" y="36.8" transform="rotate(-90 56.8 36.8)">Red</text>
<text x="66.7" y="36.8" transform="rotate(-90 66.7 36.8)">LED19</text>
<text x="68.8" y="36.8" transform="rotate(-90 68.8 36.8)">Red</text>
<text x="76.3" y="36.8" transform="rotate(-90 76.3 36.8)">LED18</text>
<text x="78.3" y="36.8" transform="rotate(-90 78.3 36.8)">Red</text>
<text x="88.2" y="36.8" transform="rotate(-90 88.2 36.8)">LED17</text>
<text x="90.3" y="36.8" transform="rotate(-90 90.3 36.8)">Red</text>
<text x="100.2" y="36.8" transform="rotate(-90 100.2 36.8)">LED16</text>
<text x="102.2" y="36.8" transform="rotate(-90 102.2 36.8)">Red</text>
<text x="109.7" y="36.8" transform="rotate(-90 109.7 36.8)">LED15</text>
<text x="111.7" y="36.8" transform="rotate(-90 111.7 36.8)">Red</text>
<text x="121.6" y="36.8" transform="rotate(-90 121.6 36.8)">LED14</text>
<text x="123.7" y="36.8" transform="rotate(-90 123.7 36.8)">Red</text>
<text x="133.6" y="36.8" transform="rotate(-90 133.6 36.8)">LED13</text>
<text x="135.6" y="36.8" transform="rotate(-90 135.6 36.8)">Red</text>
<text x="143.1" y="36.8" transform="rotate(-90 143.1 36.8)">LED12</text>
<text x="145.2" y="36.8" transform="rotate(-90 145.2 36.8)">Red</text>
<text x="155.1" y="36.8" transform="rotate(-90 155.1 36.8)">LED11</text>
<text x="157.1" y="36.8" transform="rotate(-90 157.1 36.8)">Red</text>
<text x="164.6" y="36.8" transform="rotate(-90 164.6 36.8)">LED10</text>
<text x="166.6" y="36.8" transform="rotate(-90 166.6 36.8)">Red</text>
<text x="174.2" y="36.8" transform="rotate(-90 174.2 36.8)">LED9</text>
<text x="176.2" y="36.8" transform="rotate(-90 176.2 36.8)">Red</text>
<text x="183.7" y="36.8" transform="rotate(-90 183.7 36.8)">LED8</text>
<text x="185.7" y="36.8" transform="rotate(-90 185.7 36.8)">Red</text>
<text x="193.3" y="36.8" transform="rotate(-90 193.3 36.8)">LED7</text>
<text x="195.3" y="36.8" transform="rotate(-90 195.3 36.8)">Red</text>
<text x="202.8" y="36.8" transform="rotate(-90 202.8 36.8)">LED6</text>
<text x="204.8" y="36.8" transform="rotate(-90 204.8 36.8)">Red</text>
<text x="214.7" y="36.8" transform="rotate(-90 214.7 36.8)">LED5</text>
<text x="216.8" y="36.8" transform="rotate(-90 216.8 36.8)">Red</text>
<text x="224.3" y="36.8" transform="rotate(-90 224.3 36.8)">LED4</text>
<text x="226.3" y="36.8" transform="rotate(-90 226.3 36.8)">Red</text>
<text x="236.2" y="36.8" transform="rotate(-90 236.2 36.8)">LED3</text>
<text x="238.3" y="36.8" transform="rotate(-90 238.3 36.8)">Red</text>
<text x="245.8" y="36.8" transform="rotate(-90 245.8 36.8)">LED2</text>
<text x="247.8" y="36.8" transform="rotate(-90 247.8 36.8)">Green</text>
<text x="257.7" y="36.8" transform="rotate(-90 257.7 36.8)">LED1</text>
<text x="259.7" y="36.8" transform="rotate(-90 259.7 36.8)">Red</text>
<text x="27.6" y="46.8">PB4</text>
<text x="39.5" y="46.8">PB3</text>
<text x="51.5" y="46.8">PB2</text>
<text x="63.4" y="46.8">PB1</text>
<text x="72.9" y="46.8">PB0</text>
<text x="84.9" y="46.8">PD7</text>
<text x="96.8" y="46.8">PD6</text>
<text x="106.4" y="46.8">PD5</text>
<text x="118.3" y="46.8">PD4</text>
<text x="130.2" y="46.8">PD3</text>
<text x="139.8" y="46.8">PD2</text>
<text x="151.7" y="46.8">PD1</text>
<text x="161.3" y="46.8">PD0</text>
<text x="170.8" y="46.8">PE2</text>
<text x="180.4" y="46.8">PE1</text>
<text x="189.9" y="46.8">PE0</text>
<text x="199.5" y="46.8">PC5</text>
<text x="211.4" y="46.8">PC4</text>
<text x="221" y="46.8">PC3</text>
<text x="232.9" y="46.8">PC2</text>
<text x="242.4" y="46.8">PC1</text>
<text x="254.4" y="46.8">PC0</text>
<text x="34.7" y="63.6">LED_ANODE</text>
<text x="83.5" y="65.9">VCC_TARGET</text>
<text x="168.4" y="68.3">QTOUCH</text>
<text x="231.7" y="69.3">R7</text>
<text x="95.9" y="77.4" transform="rotate(-90 95.9 77.4)">NOPOP</text>
<text x="97.8" y="76.7" transform="rotate(-90 97.8 76.7)">100k</text>
<text x="102.3" y="76.7" transform="rotate(-90 102.3 76.7)">R9</text>
<text x="213.2" y="72.4">QTOUCH</text>
<text x="231.7" y="73.8">100k</text>
<text x="249.6" y="75.5">PE3</text>
<text x="26.2" y="79.8" transform="rotate(-90 26.2 79.8)">LED25</text>
<text x="28.2" y="79.8" transform="rotate(-90 28.2 79.8)">Red</text>
<text x="38.1" y="79.8" transform="rotate(-90 38.1 79.8)">LED24</text>
<text x="40.1" y="79.8" transform="rotate(-90 40.1 79.8)">Red</text>
<text x="50" y="79.8" transform="rotate(-90 50 79.8)">LED23</text>
<text x="52.1" y="79.8" transform="rotate(-90 52.1 79.8)">Red</text>
<text x="65.3" y="82.6">GND</text>
<text x="101.6" y="81.9">SPARE_BUTTON_SIGNAL</text>
<text x="194.7" y="81.9">SPARE_BUTTON_SIGNAL</text>
<text x="231.7" y="83.4">0</text>
<text x="231.7" y="78.9">R8</text>
<text x="22.8" y="85">PB7</text>
<text x="34.7" y="85">PB6</text>
<text x="46.7" y="85">PB5</text>
<text x="231.7" y="85.8">NOPOP</text>
<text x="21.6" y="100.6">GND</text>
<text x="26.4" y="102.9">VCC_BATTERY</text>
<text x="56.4" y="105.8">PD3</text>
<text x="197.1" y="106.5">PD1</text>
<text x="197.1" y="104.1">PD2</text>
<text x="217.2" y="105.8">VCC_TARGET</text>
<text x="226.9" y="103.4">MISO</text>
<text x="45.3" y="113">VCC_TARGET</text>
<text x="56.4" y="108.2">PD4</text>
<text x="56.6" y="110.6">PE0</text>
<text x="197.1" y="113.7">PC5</text>
<text x="197.1" y="108.9">PD0</text>
<text x="197.1" y="111.3">~RESET/DW1</text>
<text x="217.8" y="113">~RESET/DW1</text>
<text x="226.9" y="110.6">MOSI</text>
<text x="228.1" y="108.2">SCK</text>
<text x="19.2" y="117.3" transform="rotate(-90 19.2 117.3)">SK-3296S-01-L1</text>
<text x="55.8" y="115.4">GND</text>
<text x="56.6" y="117.7">PE1</text>
<text x="197.1" y="118.5">PC3</text>
<text x="197.1" y="116.1">PC4</text>
<text x="227.7" y="115.4">GND</text>
<text x="56.4" y="124.9">PD5</text>
<text x="56.6" y="120.1">PB6</text>
<text x="56.6" y="122.5">PB7</text>
<text x="197.1" y="125.6">PC0</text>
<text x="197.1" y="123.2">PC1</text>
<text x="197.1" y="120.8">PC2</text>
<text x="24" y="126.8">VCC_TARGET</text>
<text x="56.4" y="127.3">PD6</text>
<text x="56.4" y="129.7">PD7</text>
<text x="197.1" y="130.4">GND</text>
<text x="197.1" y="128">PE3</text>
<text x="236.5" y="129">R3</text>
<text x="254.4" y="130.4">MISO</text>
<text x="56.6" y="132.1">PB0</text>
<text x="56.6" y="134.5">PB1</text>
<text x="56.6" y="136.8">PB2</text>
<text x="197.1" y="137.6">VCC_TARGET</text>
<text x="197.1" y="132.8">VCC_TARGET</text>
<text x="197.1" y="135.2">PE2</text>
<text x="221.3" y="132.1">PB4</text>
<text x="236.5" y="133.5">330</text>
<text x="236.5" y="136.1">R4</text>
<text x="254.4" y="137.6">MOSI</text>
<text x="56.6" y="141.6">PB4</text>
<text x="56.6" y="139.2">PB3</text>
<text x="197.1" y="139.9">PB5</text>
<text x="221.3" y="139.2">PB3</text>
<text x="236.5" y="140.7">330</text>
<text x="236.5" y="143.3">R5</text>
<text x="221.3" y="146.4">PB5</text>
<text x="236.5" y="147.8">330</text>
<text x="254.4" y="144.7">SCK</text>
<text x="22.8" y="173.4">VCC_BATTERY</text>
<text x="49.1" y="173.4">VCC_TARGET</text>
<text x="68.2" y="173.4">VCC_TARGET</text>
<text x="84.9" y="173.4">VCC_TARGET</text>
<text x="111.1" y="173.4">VCC_TARGET</text>
<text x="139.8" y="173.4">VCC_TARGET</text>
<text x="50" y="182.3">C3</text>
<text x="69.1" y="182.3">C1</text>
<text x="85.8" y="182.3">C2</text>
<text x="19.8" y="186.5" transform="rotate(-90 19.8 186.5)">BAT1</text>
<text x="27.6" y="186.5" transform="rotate(-90 27.6 186.5)">RK-2032</text>
<text x="50" y="186.8">100n</text>
<text x="69.1" y="186.8">100n</text>
<text x="85.8" y="186.8">100n</text>
<text x="109.7" y="186.5" transform="rotate(-90 109.7 186.5)">R1</text>
<text x="114.2" y="186.5" transform="rotate(-90 114.2 186.5)">330</text>
<text x="138.4" y="186.5" transform="rotate(-90 138.4 186.5)">R6</text>
<text x="142.9" y="186.5" transform="rotate(-90 142.9 186.5)">100k</text>
<text x="22.8" y="197.2">GND</text>
<text x="49.1" y="197.2">GND</text>
<text x="68.2" y="197.2">GND</text>
<text x="84.9" y="197.2">GND</text>
<text x="111.1" y="194.8">LED_ANODE</text>
<text x="142.2" y="194.8">~RESET/DW1</text>
</g>
<text font-size="2.3" fill="#c90d0c" x="22.3" y="183.9" transform="rotate(-90 22.3 183.9)">+</text>
<g font-size="2" fill="#808080">
<text x="78.6" y="79.9">3</text>
<text x="78.6" y="82.3">4</text>
<text x="85.2" y="79.9">1</text>
<text x="85.2" y="82.3">2</text>
<text x="243.4" y="101.4">1</text>
<text x="64.9" y="103.8">1</text>
<text x="64.9" y="106.2">2</text>
<text x="70.4" y="104.8">(PCINT19/OC2B/INT1)_PD3</text>
<text x="70.4" y="107.2">(PCINT20/XCK/T0)_PD4</text>
<text x="165.7" y="104.9">PD2_(INT0/PCINT18)</text>
<text x="166.1" y="107.2">PD1_(TXD/PCINT17)</text>
<text x="189.7" y="106.2">31</text>
<text x="189.7" y="103.8">32</text>
<text x="243.4" y="103.8">2</text>
<text x="243.4" y="106.2">3</text>
<text x="247" y="102.5">1</text>
<text x="247" y="104.8">2</text>
<text x="247" y="107.2">3</text>
<text x="21.3" y="112.2" transform="rotate(-90 21.3 112.2)">P1</text>
<text x="26.1" y="112.2" transform="rotate(-90 26.1 112.2)">P3</text>
<text x="64.9" y="108.6">3</text>
<text x="64.9" y="111">4</text>
<text x="64.9" y="113.3">5</text>
<text x="70.4" y="109.6">PE0</text>
<text x="70.4" y="112">VCC</text>
<text x="163.4" y="112">PC6_(RESET/PCINT14)</text>
<text x="165.8" y="109.6">PD0_(RXD/PCINT16)</text>
<text x="189.7" y="113.3">28</text>
<text x="189.7" y="111">29</text>
<text x="189.7" y="108.6">30</text>
<text x="243.4" y="108.6">4</text>
<text x="243.4" y="111">5</text>
<text x="243.4" y="113.3">6</text>
<text x="247" y="109.6">4</text>
<text x="247" y="112">5</text>
<text x="64.9" y="115.7">6</text>
<text x="64.9" y="118.1">7</text>
<text x="70.4" y="114.4">GND</text>
<text x="70.4" y="116.8">PE1</text>
<text x="70.4" y="119.2">(PCINT6/XTAL1/TOSC1)_PB6</text>
<text x="160" y="116.8">PC4_(ADC4/SDA/PCINT12)</text>
<text x="160.3" y="114.4">PC5_(ADC5/SCL/PCINT13)</text>
<text x="164.9" y="119.2">PC3_(ADC3/PCINT11)</text>
<text x="189.7" y="118.1">26</text>
<text x="189.7" y="115.7">27</text>
<text x="247" y="114.4">6</text>
<text x="23.7" y="120.1" transform="rotate(-90 23.7 120.1)">P2</text>
<text x="63.7" y="125.3">10</text>
<text x="64.9" y="120.5">8</text>
<text x="64.9" y="122.9">9</text>
<text x="70.4" y="121.6">(PCINT7/XTAL2/TOSC2)_PB7</text>
<text x="70.4" y="123.9">(PCINT21/OC0B/T1)_PD5</text>
<text x="164.7" y="121.6">PC2_(ADC2/PCINT10)</text>
<text x="165.8" y="124">PC1_(ADC1/PCINT9)</text>
<text x="189.7" y="125.3">23</text>
<text x="189.7" y="122.9">24</text>
<text x="189.7" y="120.5">25</text>
<text x="63.7" y="130.1">12</text>
<text x="63.9" y="127.7">11</text>
<text x="70.4" y="126.3">(PCINT22/OC0A/AIN0)_PD6</text>
<text x="70.4" y="128.7">(PCINT23/AIN1)_PD7</text>
<text x="70.4" y="131.1">(PCINT0/CLKO/ICP1)_PB0</text>
<text x="165.8" y="126.3">PC0_(ADC0/PCINT8)</text>
<text x="178.4" y="131.1">GND_A</text>
<text x="181.5" y="128.7">PE3</text>
<text x="189.7" y="130.1">21</text>
<text x="189.7" y="127.7">22</text>
<text x="63.7" y="132.4">13</text>
<text x="63.7" y="134.8">14</text>
<text x="63.7" y="137.2">15</text>
<text x="70.4" y="133.5">(PCINT1/OC1A)_PB1</text>
<text x="70.4" y="135.9">(PCINT2/SS/OC1B)_PB2</text>
<text x="180" y="133.5">AREF</text>
<text x="181.5" y="135.9">PE2</text>
<text x="189.7" y="137.2">18</text>
<text x="189.7" y="134.8">19</text>
<text x="189.7" y="132.4">20</text>
<text x="63.7" y="139.6">16</text>
<text x="70.4" y="138.3">(PCINT3/OC2A/MOSI)_PB3</text>
<text x="70.4" y="140.7">(PCINT4/MISO)_PB4</text>
<text x="167.2" y="140.7">PB5_(SCK/PCINT5)</text>
<text x="179.9" y="138.3">AVCC</text>
<text x="189.7" y="139.6">17</text>
<text x="22.5" y="182.6" transform="rotate(-90 22.5 182.6)">P$1*2</text>
<text x="22.5" y="191.6" transform="rotate(-90 22.5 191.6)">P$3</text>
</g>
<g font-size="1.7" fill="#808080">
<text x="244.8" y="97">J1</text>
<text x="244.8" y="118.5">TC2030-IDC-NL</text>
</g>
</svg>
